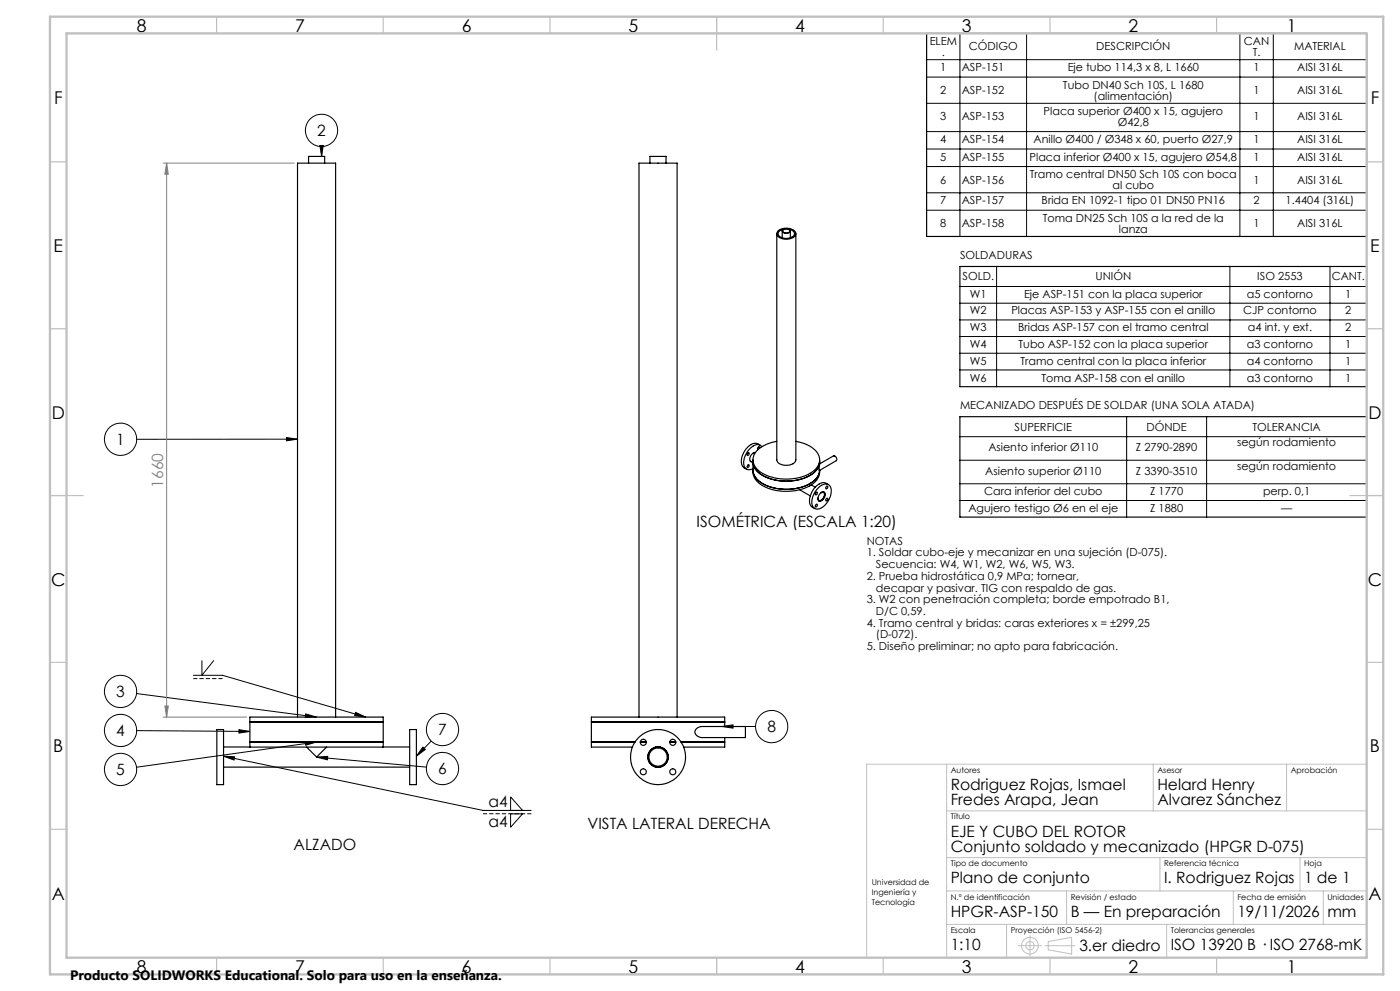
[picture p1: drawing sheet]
<svg xmlns="http://www.w3.org/2000/svg" width="420mm" height="297mm" viewBox="0 0 420 297" stroke-linecap="round" stroke-linejoin="round" font-family="sans-serif">
<g fill="none" stroke="#000" stroke-width=".35">
<path d="M278 10h132v60.9h-132zM92.6 48.9v-2h4.8v2M195 48.9v-2h4.8v2M233 70v67.8a2.8 2.8 0 0 0 3.5 1.6 2.27 2.27 0 0 0 2.3-1.6v-67.8M233.3 69.3a3.8 3.8 0 0 1 5.4 .5 2.26 2.26 0 0 1-2.8 1.9 2.22 2.22 0 0 1-2.8-1.9zM234.7 69.2v2.1M234.8 68.9a1.35 1.35 0 0 1 2.3 .5 1.34 1.34 0 0 1-2.4-.3zM234.9 68.9a1.21 1.21 0 0 1 2 .5 1.21 1.21 0 0 1-2.1-.3zM235.1 68.7a1.36 1.36 0 0 0-1.3 .6 1.36 1.36 0 0 0-.1 1.4 3.1 3.1 0 0 0 4.6-.5 1.69 1.69 0 0 0-1.6-1.5M237.1 69.2v2.1M288 79.9h122v36h-122zM224.4 139.4a.32 .32 0 0 1 .3 .5 .32 .32 0 0 1-.6-.1z"/>
<path d="M224.4 135.8a.38 .38 0 0 1 .4 .4 .38 .38 0 0 1-.5 .3l-.2-.3zM225.1 138.2l.8 .5M225.9 137.8v3.7a6.2 6.2 0 0 0 5.1 5 14.5 14.5 0 0 0 13.5-2.1l1.1-1.5 .3-1.9a6.1 6.1 0 0 1-4.9 4.8 14.9 14.9 0 0 1-13.6-1.9l-1.2-1.5-.3-1.5M225.9 138.4a6.2 6.2 0 0 0 5.1 5 14.6 14.6 0 0 0 13.5-2l1-1.4 .4-1.6M226.6 135.6a1.85 1.85 0 0 0-1.4 2.8h.2M227.8 134.4a.32 .32 0 0 0-.2-.5 .32 .32 0 0 0-.3 .4l.1 .4M228.1 133.5l-.7-.5a3.7 3.7 0 0 0-4.2 2.4 3.7 3.7 0 0 0 0 4.8l.7 .4M228.6 133.9a2.13 2.13 0 0 0-3.4 .3 5.2 5.2 0 0 0-1.6 6.1l1.1 .5 1.2-.4M233 132.3a8.5 8.5 0 0 0-6.9 4.4 4.5 4.5 0 0 0 2.9 5.3 15.1 15.1 0 0 0 15.3-1 4 4 0 0 0-.6-6.8l-2.5-1.3-2.4-.6M245.9 139.1l4.1-2.5a.95 .95 0 0 1 .9 1.5l-5.2 2.9zM245.9 137.8v1.3M288 124.9h122v30.1h-122z"/>
<path d="M239.9 146.8l3.2 1.8M243.4 145.3l1.2 .7M244.7 147.7a.33 .33 0 0 1 .6-.1 .33 .33 0 0 1-.2 .6l-.3 .1-.2-.1zM244.8 151.2a.38 .38 0 0 1 .5 .4 .38 .38 0 0 1-.5 .3l-.2-.2zM245.2 146.5a2.54 2.54 0 0 1 3.7-.9 5 5 0 0 1-1.3 5.7 2.39 2.39 0 0 1-3.7 .7 5.1 5.1 0 0 1 1.3-5.5zM245.9 148.1a.89 .89 0 0 1 1.3-.6 .89 .89 0 0 1 .2 1.4 1.33 1.33 0 0 1-1.9 1.1l-.1-.8zM246.3 147.7a.73 .73 0 0 1 1 .1 .73 .73 0 0 1-.1 1 1.1 1.1 0 0 1-.6 1 1.1 1.1 0 0 1-1.1-.1l-.1-.5M247.1 147.5v-.1a1.78 1.78 0 0 1-1.2 2.7h-.3M247.9 149.5l.1-.1a.33 .33 0 0 1 .3 .5 .33 .33 0 0 1-.6 0zM247.9 145.8a.33 .33 0 0 1 .5 .2 .33 .33 0 0 1-.3 .4h-.4zM248.5 145.2l-.7-.4a3.7 3.7 0 0 0-4.1 2.4 3.7 3.7 0 0 0 0 4.8l.7 .4M65.1 218.6h2v16.6h-2z"/>
<path d="M75 216.4h40M89.3 214.9v-166h11.4v166M122.9 218.6h2v16.6h-2zM177.4 216.4h40M191.7 214.9v-166h11.4v166M208.9 218.4l.9-.5 .8-.2h13v3.3h-13a1.74 1.74 0 0 1-1.9-2.3zM217.4 217.7v-2.8h-40v9h12.3M67.1 223.9h7.9M67.1 229.9h55.8M75 223.9h.1M75 222.4h40M75 223.9v-9h40v9"/>
<path d="M75 223.9h40M92 223.9l3 3 3-3M115 223.9h.1M115 223.9h7.9M177.4 222.4h13.1M192.1 222.4h1.8M194.4 226.3v.6M196.7 223.9h.4M197.7 223.9h.4M200.4 226.3v.6M200.9 222.4h1.8M204.3 222.4h13.1"/>
<path d="M217.4 221v2.9h-12.3"/>
<circle cx="193" cy="222.5" r=".9"/>
<circle cx="193" cy="231.3" r=".91"/>
<circle cx="197.4" cy="226.9" r="8.3"/>
<circle cx="197.4" cy="226.9" r="3"/>
<circle cx="197.4" cy="226.9" r="3.1"/>
<circle cx="197.4" cy="226.9" r="2.75"/>
<circle cx="201.8" cy="222.5" r=".9"/>
<circle cx="201.8" cy="231.3" r=".91"/>
</g>
<g fill="none" stroke="#000" stroke-width=".3">
<path d="M278 17.9h132M288 10v60.9M308 10v60.9M372 10v60.9M382 10v60.9M278 23.1h132M278 31h132M278 39.4h132M96 43.6h1l-.5 3.3zM96.5 43.9v3M278 44.7h132M278 49.9h132"/>
<path d="M278 57.8h132M278 63h132M299 79.9v36M369 79.9v36M399 79.9v36M288 85.9h122M288 90.9h122M288 95.9h122M288 100.9h122M288 105.9h122M288 110.9h122M86 131.1l3.3 .5-3.3 .5z"/>
<path d="M89.3 131.6l-48.3 .1M288 130.9h122M288 137.9h122M338 124.9v30.1M362 124.9v30.1M288 145h122M288 150h122M60.6 197.9v4.5l3.6-4.5M41 207.9l53.9 7M41 219l34 .2M58 202.4h8.7l43 12.5M71.7 218.7l3.3 .5-3.3 .5z"/>
<path d="M91.7 214l3.2 .9-3.3 .1zM106.7 213.5l3 1.4-3.3-.4zM216.6 217.7l3.3-.5v1zM216.6 217.7h10.1M67.1 226.6l3.3 .2-.2 1zM67.1 226.6l77.8 16.3h14.4M91.6 222.4h3.3l-3.2 .9zM94.9 222.4l-53.9 7.5M95 226.9l3.3-.2-.1 1zM95 226.9l32.9 3M126.9 223.9l.7 .7-2.7 2zM129.4 222.1l-4.5 4.5"/>
<path d="M153.2 242.9v-4.1l3.6 4.1M153.2 243.9h3.6l-3.6 4z"/>
<circle cx="96.5" cy="39.1" r="4.8"/>
<circle cx="36.2" cy="131.6" r="4.8"/>
<circle cx="36.2" cy="218.9" r="4.8"/>
<circle cx="36.2" cy="207.2" r="4.8"/>
<circle cx="132.8" cy="218.6" r="4.8"/>
<circle cx="231.5" cy="217.7" r="4.8"/>
<circle cx="36.2" cy="230.6" r="4.8"/>
<circle cx="132.8" cy="230.3" r="4.8"/>
</g>
<path d="M49 48.9h39.3M50 48.9l.5 3.3h-1zM50 48.9v166M49 214.9h25M49.5 211.6h1l-.5 3.3z" fill="none" stroke="#808080" stroke-width=".3"/>
<g fill="none" stroke="#c0c0c0" stroke-width=".3">
<path d="M284 229v58M346 229v14M386 229v14M410 229h-150v58M284 243h126M284 257h126M348 257v10M390 257v10M284 267h126M284 277h126M302 277v10M320 267v10"/>
<path d="M350 277v10M370 267v10M397 267v10M305.5 283.4h7M309 280.4v6M313.5 283.4h9M314.5 282.2l7-1.3v5l-7-1.2z"/>
<circle cx="309" cy="283.4" r="2.49"/>
<circle cx="309" cy="283.4" r="1.25"/>
</g>
<path d="M66.7 203.4h-8.7M159.4 243.9h-14.5" fill="none" stroke="#000" stroke-width=".3" stroke-dasharray="1.3 .6" stroke-dashoffset=".1" stroke-linecap="butt"/>
<g fill="none" stroke="#c0c0c0" stroke-width=".35">
<path d="M65 5v5M115 5v5M165 5v5M215 5v10M265 5v5M315 5v5M365 5v5M15 48.5h5M410 48.5h5M15 98.5h5M410 98.5h5M15 148.5h10"/>
<path d="M405 148.5h10M15 198.5h5M410 198.5h5M15 248.5h5M410 248.5h5M65 287v5M115 287v5M165 287v5M215 287v5M265 287v5M315 287v5M365 287v5"/>
</g>
<path d="M15 5h400v287h-400zM20 10h390v277h-390z" fill="none" stroke="#c0c0c0" stroke-width=".7"/>
<path d="M86 131.1l3.3 .5-3.3 .5zM96 43.6h1l-.5 3.3zM91.7 214l3.2 .9-3.3 .1zM71.7 218.7l3.3 .5-3.3 .5zM91.6 222.4h3.3l-3.2 .9zM95 226.9l3.3-.2-.1 1zM126.9 223.9l.7 .7-2.7 2zM106.7 213.5l3 1.4-3.3-.4zM67.1 226.6l3.3 .2-.2 1zM216.6 217.7l3.3-.5v1z" fill="#000"/>
<path d="M50 48.9l.5 3.3h-1zM49.5 211.6h1l-.5 3.3z" fill="#808080"/>
<g font-size="5.3">
<text x="41" y="9.5">8</text>
<text x="88.5" y="9.5">7</text>
<text x="138.5" y="9.5">6</text>
<text x="188.5" y="9.5">5</text>
<text x="238.5" y="9.5">4</text>
<text x="288.5" y="9.5">3</text>
<text x="338.5" y="9.5">2</text>
<text x="386" y="9.5">1</text>
<text x="16.2" y="31.3">F</text>
<text x="411.2" y="31.3">F</text>
<text x="16.1" y="75.5">E</text>
<text x="411.1" y="75.5">E</text>
<text x="15.5" y="125.5">D</text>
<text x="410.5" y="125.5">D</text>
<text x="15.4" y="175.5">C</text>
<text x="410.4" y="175.5">C</text>
<text x="16" y="225.5">B</text>
<text x="411" y="225.5">B</text>
<text x="15.5" y="269.8">A</text>
<text x="410.5" y="269.8">A</text>
<text x="41" y="291.5">8</text>
<text x="88.5" y="291.5">7</text>
<text x="138.5" y="291.5">6</text>
<text x="188.5" y="291.5">5</text>
<text x="238.5" y="291.5">4</text>
<text x="288.5" y="291.5">3</text>
<text x="338.5" y="291.5">2</text>
<text x="386" y="291.5">1</text>
</g>
<g font-size="4.7">
<text x="95.2" y="40.8">2</text>
<text x="34.9" y="133.3">1</text>
<text x="209" y="158.1">ISOMÉTRICA (ESCALA 1:20)</text>
<text x="34.9" y="208.9">3</text>
<text x="34.9" y="220.6">4</text>
<text x="131.5" y="220.3">7</text>
<text x="230.2" y="219.4">8</text>
<text x="34.9" y="232.3">5</text>
<text x="131.5" y="232">6</text>
<text x="285.2" y="236.7">Rodriguez Rojas, Ismael</text>
<text x="347.2" y="236.7">Helard Henry</text>
<text x="146.5" y="241.9">a4</text>
<text x="285.2" y="241.3">Fredes Arapa, Jean</text>
<text x="347.2" y="241.3">Alvarez Sánchez</text>
<text x="146.5" y="247.8">a4</text>
<text x="176.2" y="248.4">VISTA LATERAL DERECHA</text>
<text x="285.2" y="250.7">EJE Y CUBO DEL ROTOR</text>
<text x="88.1" y="254.7">ALZADO</text>
<text x="285.2" y="255.3">Conjunto soldado y mecanizado (HPGR D-075)</text>
<text x="285.2" y="264.7">Plano de conjunto</text>
<text x="349.2" y="264.7">I. Rodriguez Rojas</text>
<text x="391.2" y="264.7">1 de 1</text>
<text x="285.2" y="274.7">HPGR-ASP-150</text>
<text x="321.2" y="274.7">B — En preparación</text>
<text x="371.2" y="274.7">19/11/2026</text>
<text x="398.2" y="274.9">mm</text>
<text x="285.2" y="284.7">1:10</text>
<text x="323.8" y="284.9">3.er diedro</text>
<text x="351.2" y="284.7">ISO 13920 B · ISO 2768-mK</text>
</g>
<text font-size="4.7" fill="#808080" x="49" y="146.2" transform="rotate(-90 49 146.2)">1660</text>
<text font-size="4.1" x="21" y="293.7">Producto SOLIDWORKS Educational. Solo para uso en la enseñanza.</text>
<g font-size="3.3">
<text x="278.9" y="13.5">ELEM</text>
<text x="282.5" y="16.7">.</text>
<text x="290.7" y="15.1">CÓDIGO</text>
<text x="328.9" y="15.1">DESCRIPCIÓN</text>
<text x="373.2" y="13.5">CAN</text>
<text x="375.8" y="16.7">T.</text>
<text x="388.2" y="15.1">MATERIAL</text>
<text x="282.1" y="21.4">1</text>
<text x="288.5" y="21.4">ASP-151</text>
<text x="320.3" y="21.4">Eje tubo 114,3 x 8, L 1660</text>
<text x="376.1" y="21.4">1</text>
<text x="389.2" y="21.4">AISI 316L</text>
<text x="282.1" y="28.2">2</text>
<text x="288.5" y="28.2">ASP-152</text>
<text x="318.9" y="26.6">Tubo DN40 Sch 10S, L 1680</text>
<text x="328.1" y="29.8">(alimentación)</text>
<text x="376.1" y="28.2">1</text>
<text x="389.2" y="28.2">AISI 316L</text>
<text x="313.1" y="34.5">Placa superior Ø400 x 15, agujero</text>
<text x="282.1" y="36.1">3</text>
<text x="288.5" y="36.1">ASP-153</text>
<text x="335.3" y="37.7">Ø42,8</text>
<text x="376.1" y="36.1">1</text>
<text x="389.2" y="36.1">AISI 316L</text>
<text x="282.1" y="42.9">4</text>
<text x="288.5" y="42.9">ASP-154</text>
<text x="310.1" y="42.9">Anillo Ø400 / Ø348 x 60, puerto Ø27,9</text>
<text x="376.1" y="42.9">1</text>
<text x="389.2" y="42.9">AISI 316L</text>
<text x="282.1" y="48.2">5</text>
<text x="288.5" y="48.2">ASP-155</text>
<text x="308.9" y="48.2">Placa inferior Ø400 x 15, agujero Ø54,8</text>
<text x="309" y="53.4">Tramo central DN50 Sch 10S con boca</text>
<text x="376.1" y="48.2">1</text>
<text x="389.2" y="48.2">AISI 316L</text>
<text x="282.1" y="55">6</text>
<text x="288.5" y="55">ASP-156</text>
<text x="333.7" y="56.6">al cubo</text>
<text x="376.1" y="55">1</text>
<text x="389.2" y="55">AISI 316L</text>
<text x="282.1" y="61.3">7</text>
<text x="288.5" y="61.3">ASP-157</text>
<text x="312.5" y="61.3">Brida EN 1092-1 tipo 01 DN50 PN16</text>
<text x="376.1" y="61.3">2</text>
<text x="385.7" y="61.3">1.4404 (316L)</text>
<text x="282.1" y="68.1">8</text>
<text x="288.5" y="68.1">ASP-158</text>
<text x="312.8" y="66.5">Toma DN25 Sch 10S a la red de la</text>
<text x="335.7" y="69.7">lanza</text>
<text x="376.1" y="68.1">1</text>
<text x="389.2" y="68.1">AISI 316L</text>
<text x="288" y="77.6">SOLDADURAS</text>
<text x="288.8" y="84">SOLD.</text>
<text x="291" y="89.2">W1</text>
<text x="307.2" y="89.2">Eje ASP-151 con la placa superior</text>
<text x="328.6" y="84">UNIÓN</text>
<text x="374" y="89.2">a5 contorno</text>
<text x="377.2" y="84">ISO 2553</text>
<text x="399.5" y="84">CANT.</text>
<text x="403.6" y="89.2">1</text>
<text x="291" y="94.2">W2</text>
<text x="303.4" y="94.2">Placas ASP-153 y ASP-155 con el anillo</text>
<text x="372.9" y="94.2">CJP contorno</text>
<text x="403.6" y="94.2">2</text>
<text x="291" y="99.2">W3</text>
<text x="305.4" y="99.2">Bridas ASP-157 con el tramo central</text>
<text x="374.4" y="99.2">a4 int. y ext.</text>
<text x="403.6" y="99.2">2</text>
<text x="291" y="104.2">W4</text>
<text x="305.6" y="104.2">Tubo ASP-152 con la placa superior</text>
<text x="374" y="104.2">a3 contorno</text>
<text x="403.6" y="104.2">1</text>
<text x="291" y="109.2">W5</text>
<text x="306.1" y="109.2">Tramo central con la placa inferior</text>
<text x="374" y="109.2">a4 contorno</text>
<text x="403.6" y="109.2">1</text>
<text x="291" y="114.5">W6</text>
<text x="312.4" y="114.5">Toma ASP-158 con el anillo</text>
<text x="374" y="114.5">a3 contorno</text>
<text x="403.6" y="114.5">1</text>
<text x="288" y="122.6">MECANIZADO DESPUÉS DE SOLDAR (UNA SOLA ATADA)</text>
<text x="304.4" y="129">SUPERFICIE</text>
<text x="343.9" y="129">DÓNDE</text>
<text x="375.7" y="129">TOLERANCIA</text>
<text x="296.5" y="135.3">Asiento inferior Ø110</text>
<text x="340.8" y="135.3">Z 2790-2890</text>
<text x="371.1" y="133.7">según rodamiento</text>
<text x="295.6" y="142.3">Asiento superior Ø110</text>
<text x="340.8" y="142.3">Z 3390-3510</text>
<text x="371.1" y="140.7">según rodamiento</text>
<text x="295.2" y="148.4">Cara inferior del cubo</text>
<text x="345" y="148.4">Z 1770</text>
<text x="378.9" y="148.4">perp. 0,1</text>
<text x="290.5" y="153.4">Agujero testigo Ø6 en el eje</text>
<text x="345" y="153.4">Z 1880</text>
<text x="384.3" y="153.4">—</text>
<text x="260" y="163.3">NOTAS</text>
<text x="260" y="166.8">1. Soldar cubo-eje y mecanizar en una sujeción (D-075).</text>
<text x="260" y="173.8">2. Prueba hidrostática 0,9 MPa; tornear,</text>
<text x="262.8" y="170.3">Secuencia: W4, W1, W2, W6, W5, W3.</text>
<text x="262.8" y="177.3">decapar y pasivar. TIG con respaldo de gas.</text>
<text x="260" y="180.8">3. W2 con penetración completa; borde empotrado B1,</text>
<text x="262.8" y="184.3">D/C 0,59.</text>
<text x="260" y="187.8">4. Tramo central y bridas: caras exteriores x = ±299,25</text>
<text x="262.8" y="191.3">(D-072).</text>
<text x="260" y="194.8">5. Diseño preliminar; no apto para fabricación.</text>
</g>
<g font-size="2.4">
<text x="285.2" y="231.6">Autores</text>
<text x="347.2" y="231.6">Asesor</text>
<text x="387.2" y="231.6">Aprobación</text>
<text x="285.2" y="245.6">Título</text>
<text x="285.2" y="259.6">Tipo de documento</text>
<text x="349.2" y="259.6">Referencia técnica</text>
<text x="391.2" y="259.6">Hoja</text>
<text x="261.5" y="265.3">Universidad de</text>
<text x="261.5" y="268.3">Ingeniería y</text>
<text x="285.2" y="269.6">N.º de identificación</text>
<text x="321.2" y="269.6">Revisión / estado</text>
<text x="371.2" y="269.6">Fecha de emisión</text>
<text x="398.2" y="269.6">Unidades</text>
<text x="261.5" y="271.3">Tecnología</text>
<text x="285.2" y="279.6">Escala</text>
<text x="303.2" y="279.6">Proyección (ISO 5456-2)</text>
<text x="351.2" y="279.6">Tolerancias generales</text>
</g>
</svg>
